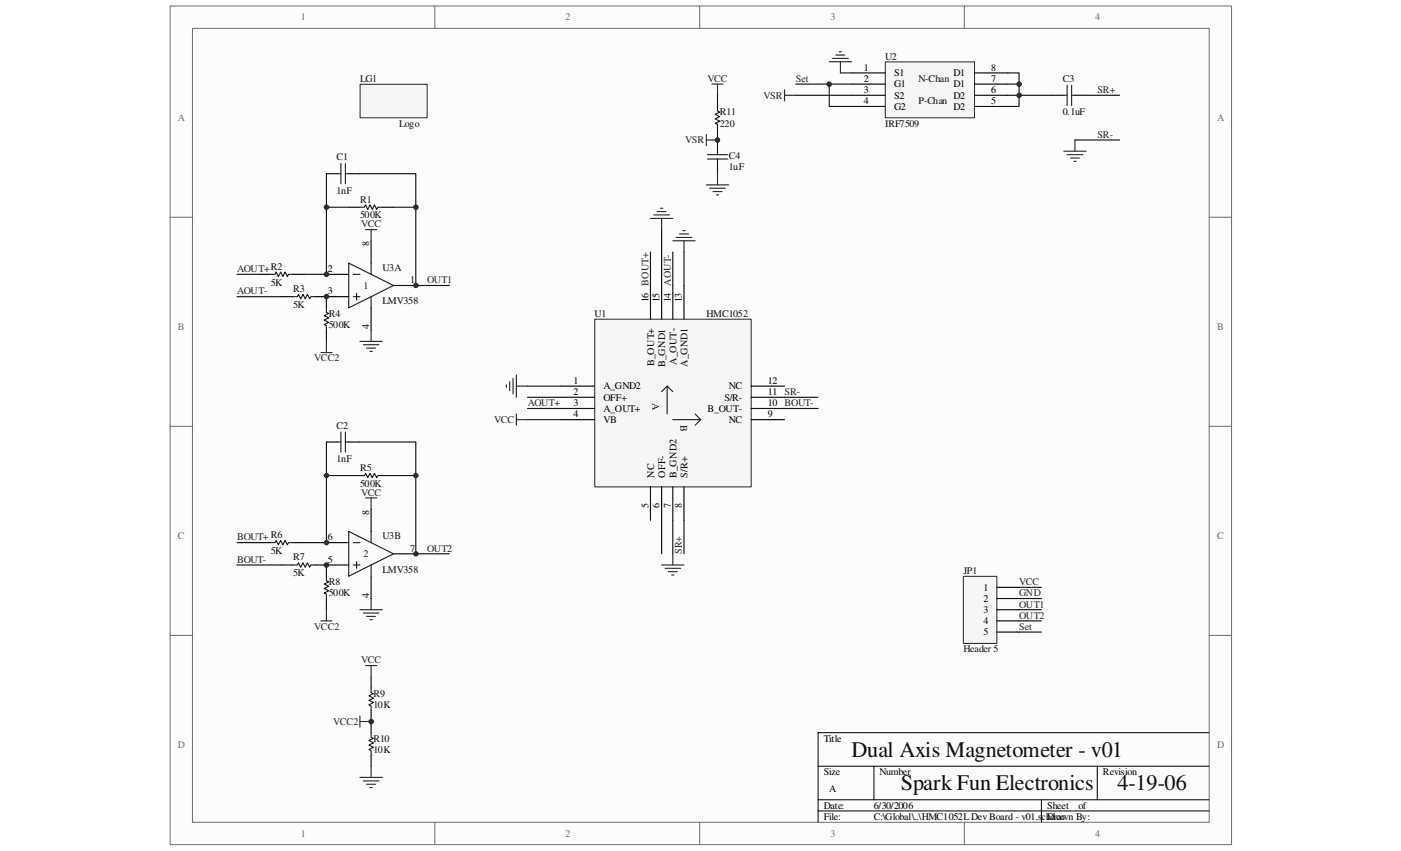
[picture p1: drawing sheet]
<svg xmlns="http://www.w3.org/2000/svg" width="356mm" height="216mm" viewBox="0 0 356 216" stroke-linecap="round" stroke-linejoin="round" font-family="sans-serif">
<path d="M43.2 1.6h269.4v212.7h-269.4z" fill="#fcfcfc"/>
<path d="M43.2 1.5h269.4v212.8h-269.4z" fill="none" stroke="#6e6e6e" stroke-width=".25"/>
<path d="M48.9 7.2h258v201.4h-258z" fill="#fcfcfc"/>
<g fill="none" stroke="#6e6e6e" stroke-width=".25">
<path d="M48.9 7.2h258v201.4h-258zM110.4 1.5v5.7M177.6 1.5v5.7M244.8 1.5v5.7M43.2 55.1h5.7M306.9 55.1h5.6M43.2 108.2h5.7M306.9 108.2h5.6M43.2 161.2h5.7M306.9 161.2h5.6M110.4 208.6v5.7M177.6 208.6v5.7"/>
<path d="M244.8 208.6v5.7"/>
</g>
<path d="M207.6 194.4h99.3M221.8 194.4v8.5M278.5 194.4v8.5M306.9 185.9h-99.3v22.7M207.6 202.9h99.3M207.6 205.7h99.3M264.3 202.9v5.7" fill="none" stroke="#000" stroke-width=".25"/>
<path d="M173.6 132v8.5M258.7 149h5.6M258.7 151.8h5.6M258.7 154.7h5.6M258.7 157.5h5.6M258.7 160.4h5.6" fill="none" stroke="#0e0e0e" stroke-width=".28"/>
<path d="M91.4 21.4h17v8.5h-17z" fill="#f6f6f6"/>
<path d="M91.4 21.4h17v8.5h-17z" fill="none" stroke="#252525" stroke-width=".25"/>
<path d="M151 81h39.7v42.5h-39.7z" fill="#f6f6f6"/>
<path d="M151 81h39.7v42.5h-39.7z" fill="none" stroke="#252525" stroke-width=".25"/>
<g fill="none" stroke="#000" stroke-width=".28">
<path d="M165.1 72.4v8.5M167.9 72.4v8.5M170.8 72.4v8.5M173.6 72.4v8.5M142.4 98h8.5M190.6 98h8.5M142.4 106.5h8.5M142.4 103.6h8.5M142.4 100.8h8.5M190.6 106.5h8.5M190.6 103.6h8.5M190.6 100.8h8.5"/>
<path d="M165.1 123.5v8.5M167.9 123.5v8.5M170.8 123.5v8.5M173.6 123.5v8.5"/>
</g>
<path d="M169.3 98v7M169.3 98l1.5 1.4M169.3 98l-1.4 1.4M170.8 106.5h7M176.4 105l1.4 1.5M177.8 106.5l-1.4 1.4" fill="none" stroke="#1b1b1b" stroke-width=".28"/>
<path d="M165.1 63.9v8.5M170.8 63.9v8.5M173.6 63.9v8.5M133.9 98h8.5M133.9 106.5h8.5M133.9 103.6h8.5M133.9 100.8h8.5M199.1 103.6h8.5M199.1 100.8h8.5M167.9 132v8.5M170.8 132v8.5" fill="none" stroke="#0e0e0e" stroke-width=".28"/>
<path d="M224.7 15.7h22.7v14.2h-22.7z" fill="#f6f6f6"/>
<path d="M224.7 15.7h22.7v14.2h-22.7z" fill="none" stroke="#252525" stroke-width=".25"/>
<g fill="none" stroke="#000" stroke-width=".28">
<path d="M216.2 18.5h8.5M247.3 18.5h8.5M216.2 21.3h8.5M216.2 24.2h8.5M216.2 27h8.5M247.3 21.3h8.5M247.3 24.2h8.5M247.3 27h8.5M82.8 44.1h2.9M88.5 52.6h2.9M88.5 44.1h2.9M97 52.6h2.9"/>
<path d="M65.8 69.6h2.9M71.5 75.3h2.8M74.3 69.6h2.9M80 75.3h2.8v2.8M82.8 83.8v2.8"/>
</g>
<path d="M85.7 44.1h.8M86.5 41.5v5.1M87.7 44.1h.8M87.7 41.5v5.1M91.4 52.6h1.1l.3-.6 .5 1.1 .6-1.1 .6 1.1 .5-1.1 .6 1.1 .3-.5h1.1M68.7 69.6h1.1l.3-.6 .6 1.1 .5-1.1 .6 1.1 .5-1.1 .6 1.1 .3-.5h1.1M74.3 75.3h1.2l.3-.6 .5 1.1 .6-1.1 .6 1.1 .5-1.1 .6 1.1 .3-.5h1.1M82.8 78.1v1.1l.6 .3-1.1 .6 1.1 .5-1.1 .6 1.1 .6-1.1 .5 .5 .3v1.2" fill="none" stroke="#1b1b1b" stroke-width=".28"/>
<path d="M82.8 44.1v25.5M82.8 52.6h5.7M91.4 44.1h14.1v28.3M99.9 52.6h5.6" fill="none" stroke="#0e0e0e" stroke-width=".28"/>
<path d="M92.8 58.3h2.8M94.2 58.3v2.8M81.4 89.5h2.9M82.8 86.6v2.9M91.4 86.6h5.6M92.2 87.5h4M93 88.3h2.3M93.9 89.2h.6M94.2 83.8v2.8" fill="none" stroke="#252525" stroke-width=".28"/>
<circle cx="82.9" cy="52.6" r=".57" fill="#252525"/>
<circle cx="82.9" cy="52.6" r=".57" fill="none" stroke="#252525" stroke-width=".25"/>
<circle cx="105.6" cy="52.6" r=".57" fill="#252525"/>
<circle cx="105.6" cy="52.6" r=".57" fill="none" stroke="#252525" stroke-width=".25"/>
<path d="M60.2 69.6h5.6M60.2 75.3h11.3M77.2 69.6h5.6M105.5 72.4h8.5M82.8 112.1v25.6h-5.6M91.4 112.1h14.1v28.4h8.5M60.2 137.7h5.6M82.8 120.7h5.7M99.9 120.7h5.6M60.2 143.3h11.3" fill="none" stroke="#0e0e0e" stroke-width=".28"/>
<path d="M82.8 112.1h2.9M88.5 112.1h2.9M65.8 137.7h2.9M74.3 137.7h2.9M88.5 120.7h2.9M97 120.7h2.9M71.5 143.3h2.8M80 143.3h2.8v2.9M82.8 151.8v2.9" fill="none" stroke="#000" stroke-width=".28"/>
<path d="M85.7 112.1h.8M86.5 109.6v5.1M87.7 112.1h.8M87.7 109.6v5.1M68.7 137.7h1.1l.3-.6 .6 1.1 .5-1.1 .6 1.1 .5-1.1 .6 1.1 .3-.5h1.1M91.4 120.7h1.1l.3-.6 .5 1.1 .6-1.1 .6 1.1 .5-1.1 .6 1.1 .3-.5h1.1M74.3 143.3h1.2l.3-.5 .5 1.1 .6-1.1 .6 1.1 .5-1.1 .6 1.1 .3-.6h1.1M82.8 146.2v1.1l.6 .3-1.1 .6 1.1 .5-1.1 .6 1.1 .6-1.1 .6 .5 .2v1.1" fill="none" stroke="#1b1b1b" stroke-width=".28"/>
<path d="M92.8 126.3h2.8M94.2 126.3v2.9M81.4 157.5h2.9M82.8 154.7v2.8M91.4 154.7h5.6M92.2 155.5h4M93 156.4h2.3M93.9 157.2h.6M94.2 151.8v2.9" fill="none" stroke="#252525" stroke-width=".28"/>
<circle cx="82.9" cy="120.6" r=".56" fill="#252525"/>
<circle cx="82.9" cy="120.6" r=".56" fill="none" stroke="#252525" stroke-width=".25"/>
<circle cx="105.6" cy="120.6" r=".56" fill="#252525"/>
<circle cx="105.6" cy="120.6" r=".56" fill="none" stroke="#252525" stroke-width=".25"/>
<path d="M180.7 21.3h2.8M182.1 21.3v2.9M92.8 168.9h2.8M94.2 168.9v2.8M91.4 181.7v2.8M91.4 183h2.8M91.4 197.2h5.6M92.2 198.1h4M93 199h2.3M93.9 199.8h.6M94.2 194.4v2.8" fill="none" stroke="#252525" stroke-width=".28"/>
<path d="M182.1 35.5v2.9M267.2 24.2h2.8M272.8 24.2h2.9M182.1 41.2v2.9M94.2 171.7v2.8M94.2 180.2v5.7M94.2 191.6v2.8" fill="none" stroke="#000" stroke-width=".28"/>
<path d="M179.6 39.2h5.1M182.1 38.4v.8M270 24.2h.8M270.8 21.6v5.2M272 24.2h.8M272 21.6v5.2M179.6 40.3h5.1M182.1 40.3v.9M94.2 174.5v1.2l.6 .3-1.2 .5 1.2 .6-1.2 .6 1.2 .5-1.2 .6 .6 .3v1.1M94.2 185.9v1.1l.6 .3-1.2 .6 1.2 .6-1.2 .5 1.2 .6-1.2 .6 .6 .3v1.1" fill="none" stroke="#1b1b1b" stroke-width=".28"/>
<path d="M213.3 18.5h2.9M202 21.3h8.5M216.2 21.3h-5.7v5.7h5.7M255.8 24.2h11.4M258.7 24.2v2.8h-2.9M275.7 24.2h8.5" fill="none" stroke="#0e0e0e" stroke-width=".28"/>
<circle cx="94.2" cy="183.1" r=".57" fill="#252525"/>
<circle cx="94.2" cy="183.1" r=".57" fill="none" stroke="#252525" stroke-width=".25"/>
<path d="M182.1 24.2v2.8M182.1 32.7v2.8M82.8 75.3h5.7M82.8 69.6h5.7M94.2 61.1v5.7M94.2 78.1v5.7M99.9 72.4h5.6" fill="none" stroke="#000" stroke-width=".28"/>
<path d="M182.1 27v1.2l.6 .2-1.2 .6 1.2 .6-1.2 .5 1.2 .6-1.2 .6 .6 .3v1.1M88.5 66.8l11.4 5.6-11.4 5.7zM89.7 75.3h1.7M89.7 69.6h1.7M90.5 74.4v1.7M94.2 66.8v2.8M94.2 75.3v2.8" fill="none" stroke="#1b1b1b" stroke-width=".28"/>
<circle cx="105.6" cy="72.4" r=".57" fill="#252525"/>
<circle cx="105.6" cy="72.4" r=".57" fill="none" stroke="#252525" stroke-width=".25"/>
<circle cx="82.9" cy="75.2" r=".57" fill="#252525"/>
<circle cx="82.9" cy="75.2" r=".57" fill="none" stroke="#252525" stroke-width=".25"/>
<circle cx="82.9" cy="69.6" r=".57" fill="#252525"/>
<circle cx="82.9" cy="69.6" r=".57" fill="none" stroke="#252525" stroke-width=".25"/>
<path d="M82.8 137.7h5.7M94.2 129.2v5.6M82.8 143.3h5.7M94.2 146.2v5.6M99.9 140.5h5.6" fill="none" stroke="#000" stroke-width=".28"/>
<path d="M88.5 134.8l11.4 5.7-11.4 5.7zM89.7 137.7h1.7M94.2 134.8v2.9M89.7 143.3h1.7M90.5 142.5v1.7M94.2 143.3v2.9" fill="none" stroke="#1b1b1b" stroke-width=".28"/>
<circle cx="105.6" cy="140.5" r=".56" fill="#252525"/>
<circle cx="105.6" cy="140.5" r=".56" fill="none" stroke="#252525" stroke-width=".25"/>
<circle cx="82.9" cy="143.4" r=".57" fill="#252525"/>
<circle cx="82.9" cy="143.4" r=".57" fill="none" stroke="#252525" stroke-width=".25"/>
<circle cx="82.9" cy="137.7" r=".56" fill="#252525"/>
<circle cx="82.9" cy="137.7" r=".56" fill="none" stroke="#252525" stroke-width=".25"/>
<path d="M255.8 18.5h2.9v2.8h-2.9M202 24.2h14.2M258.7 21.3v2.9M272.8 35.5h11.4M167.9 58.3v14.1" fill="none" stroke="#0e0e0e" stroke-width=".28"/>
<g fill="none" stroke="#252525" stroke-width=".28">
<path d="M210.5 15.7h5.7M211.3 14.8h4M212.2 14h2.2M213 13.1h.6M213.3 15.7v2.8M179.3 34.1v2.9M179.3 35.5h2.8M199.1 22.8v2.8M199.1 24.2h2.9M165.1 55.4h5.7M165.9 54.5h4M166.8 53.7h2.3"/>
<path d="M167.6 52.8h.6M167.9 55.4v2.9M172.5 59.4h2.3M173.3 58.5h.6M179.3 46.9h5.7M180.1 47.8h4M181 48.6h2.3M181.8 49.4h.6M182.1 44.1v2.8M170.8 61.1h5.6M171.6 60.2h4M173.6 61.1v2.8"/>
<path d="M128.5 97.7v.6M129.4 96.8v2.3M130.2 96v3.9M131.1 95.1v5.7M131.1 98h2.8M131.1 105v2.9M131.1 106.5h2.8M167.9 143.3h5.7M168.8 144.2h4M169.6 145h2.3M170.5 145.9h.6M170.8 140.5v2.8"/>
</g>
<circle cx="258.7" cy="24.2" r=".57" fill="#252525"/>
<circle cx="258.7" cy="24.2" r=".57" fill="none" stroke="#252525" stroke-width=".25"/>
<circle cx="210.5" cy="21.4" r=".57" fill="#252525"/>
<circle cx="210.5" cy="21.4" r=".57" fill="none" stroke="#252525" stroke-width=".25"/>
<circle cx="258.7" cy="21.4" r=".57" fill="#252525"/>
<circle cx="258.7" cy="21.4" r=".57" fill="none" stroke="#252525" stroke-width=".25"/>
<circle cx="182.1" cy="35.5" r=".57" fill="#252525"/>
<circle cx="182.1" cy="35.5" r=".57" fill="none" stroke="#252525" stroke-width=".25"/>
<path d="M270 38.4h5.7M270.8 39.2h4M272.8 35.5v2.9M271.7 40.1h2.3M272.6 40.9h.5" fill="none" stroke="#252525" stroke-width=".28"/>
<path d="M244.6 146.3h8.4v16.9h-8.4z" fill="#f6f6f6"/>
<path d="M244.5 146.2h8.5v17h-8.5z" fill="none" stroke="#252525" stroke-width=".25"/>
<path d="M253 149h5.7M253 151.8h5.7M253 154.7h5.7M253 157.5h5.7M253 160.4h5.7" fill="none" stroke="#000" stroke-width=".28"/>
<g font-size="5.6" fill="#0e0e0e">
<text x="216.2" y="192">Dual Axis Magnetometer - v01</text>
<text x="228.6" y="200.5">Spark Fun Electronics</text>
<text x="283.6" y="200.5">4-19-06</text>
</g>
<g font-size="2.6" fill="#706f64">
<text x="76.4" y="5.2">1</text>
<text x="143.6" y="5.2">2</text>
<text x="210.8" y="5.2">3</text>
<text x="278" y="5.2">4</text>
<text x="45.2" y="30.7">A</text>
<text x="308.9" y="30.7">A</text>
<text x="45.2" y="83.8">B</text>
<text x="308.9" y="83.8">B</text>
<text x="45.2" y="136.8">C</text>
<text x="308.9" y="136.8">C</text>
<text x="45.2" y="189.9">D</text>
<text x="308.9" y="189.9">D</text>
<text x="76.4" y="212.3">1</text>
<text x="143.6" y="212.3">2</text>
<text x="210.8" y="212.3">3</text>
<text x="278" y="212.3">4</text>
</g>
<g font-size="2.6">
<text x="219.3" y="17.9">1</text>
<text x="251.6" y="17.9">8</text>
<text x="219.3" y="23.6">3</text>
<text x="219.3" y="20.8">2</text>
<text x="226.9" y="19.3">S1</text>
<text x="226.9" y="22.2">G1</text>
<text x="242" y="19.3">D1</text>
<text x="242" y="22.2">D1</text>
<text x="251.6" y="20.8">7</text>
<text x="251.6" y="23.6">6</text>
<text x="219.3" y="26.5">4</text>
<text x="226.9" y="25">S2</text>
<text x="226.9" y="27.9">G2</text>
<text x="242" y="25">D2</text>
<text x="242" y="27.9">D2</text>
<text x="251.6" y="26.5">5</text>
<text x="93.7" y="62.5" transform="rotate(-90 93.7 62.5)">8</text>
<text x="83.2" y="69">2</text>
<text x="104.1" y="71.8">1</text>
<text x="83.2" y="74.7">3</text>
<text x="164.6" y="76.7" transform="rotate(-90 164.6 76.7)">16</text>
<text x="167.4" y="76.7" transform="rotate(-90 167.4 76.7)">15</text>
<text x="170.3" y="76.7" transform="rotate(-90 170.3 76.7)">14</text>
<text x="173.1" y="76.7" transform="rotate(-90 173.1 76.7)">13</text>
<text x="93.7" y="83.5" transform="rotate(-90 93.7 83.5)">4</text>
<text x="166" y="92.9" transform="rotate(-90 166 92.9)">B_OUT+</text>
<text x="168.9" y="93.1" transform="rotate(-90 168.9 93.1)">B_GND1</text>
<text x="171.7" y="92.6" transform="rotate(-90 171.7 92.6)">A_OUT-</text>
<text x="174.5" y="93.1" transform="rotate(-90 174.5 93.1)">A_GND1</text>
<text x="145.5" y="100.2">2</text>
<text x="145.5" y="97.4">1</text>
<text x="153.2" y="98.8">A_GND2</text>
<text x="153.2" y="101.6">OFF+</text>
<text x="183.9" y="101.6">S/R-</text>
<text x="185" y="98.8">NC</text>
<text x="194.9" y="100.2">11</text>
<text x="194.9" y="97.4">12</text>
<text x="145.5" y="103">3</text>
<text x="145.5" y="105.9">4</text>
<text x="153.2" y="107.3">VB</text>
<text x="153.2" y="104.5">A_OUT+</text>
<text x="179.6" y="104.5">B_OUT-</text>
<text x="185" y="107.3">NC</text>
<text x="194.9" y="105.9">9</text>
<text x="194.9" y="103">10</text>
<text x="166" y="121.2" transform="rotate(-90 166 121.2)">NC</text>
<text x="168.9" y="121.2" transform="rotate(-90 168.9 121.2)">OFF-</text>
<text x="171.7" y="121.2" transform="rotate(-90 171.7 121.2)">B_GND2</text>
<text x="174.5" y="121.2" transform="rotate(-90 174.5 121.2)">S/R+</text>
<text x="93.7" y="130.6" transform="rotate(-90 93.7 130.6)">8</text>
<text x="164.6" y="128.9" transform="rotate(-90 164.6 128.9)">5</text>
<text x="167.4" y="128.9" transform="rotate(-90 167.4 128.9)">6</text>
<text x="170.3" y="128.9" transform="rotate(-90 170.3 128.9)">7</text>
<text x="173.1" y="128.9" transform="rotate(-90 173.1 128.9)">8</text>
<text x="83.2" y="137.1">6</text>
<text x="83.2" y="142.8">5</text>
<text x="104.1" y="140">7</text>
<text x="249.6" y="149.9">1</text>
<text x="93.7" y="151.6" transform="rotate(-90 93.7 151.6)">4</text>
<text x="249.6" y="152.7">2</text>
<text x="249.6" y="155.5">3</text>
<text x="249.6" y="158.4">4</text>
<text x="249.6" y="161.2">5</text>
<text x="209.1" y="188.2">Title</text>
<text x="209.1" y="196.7">Size</text>
<text x="223.3" y="196.7">Number</text>
<text x="280" y="196.7">Revision</text>
<text x="210.5" y="200.9">A</text>
<text x="209.1" y="205.2">Date:</text>
<text x="209.1" y="208">File:</text>
<text x="221.8" y="205.2">6/30/2006</text>
<text x="221.8" y="208">C:\Global\..\HMC1052LDevBoard - v01.s</text>
<text x="264.4" y="208">chDdroacwn By:</text>
<text x="265.8" y="205.2">Sheet</text>
<text x="273.7" y="205.2">of</text>
</g>
<g font-size="2.6" fill="#0e0e0e">
<text x="224.7" y="15.1">U2</text>
<text x="91.4" y="20.8">LG1</text>
<text x="233.2" y="20.8">N-Chan</text>
<text x="269.7" y="20.8">C3</text>
<text x="182.7" y="29.3">R11</text>
<text x="233.2" y="26.5">P-Chan</text>
<text x="269.7" y="29.3">0.1uF</text>
<text x="101.3" y="32.1">Logo</text>
<text x="182.7" y="32.1">220</text>
<text x="224.7" y="32.1">IRF7509</text>
<text x="85.4" y="40.6">C1</text>
<text x="185" y="40.3">C4</text>
<text x="185" y="43.2">1uF</text>
<text x="85.4" y="49.1">1nF</text>
<text x="91.4" y="51.4">R1</text>
<text x="91.4" y="55.4">500K</text>
<text x="97.1" y="68.7">U3A</text>
<text x="68.7" y="72.4">5K</text>
<text x="74.4" y="74.1">R3</text>
<text x="97.1" y="77.2">LMV358</text>
<text x="74.4" y="78.1">5K</text>
<text x="83.4" y="80.3">R4</text>
<text x="83.4" y="83.2">500K</text>
<text x="150.9" y="80.3">U1</text>
<text x="179.3" y="80.3">HMC1052</text>
<text x="165.6" y="102.2" transform="rotate(90 165.6 102.2)">A</text>
<text x="172.7" y="107.9" transform="rotate(90 172.7 107.9)">B</text>
<text x="85.4" y="108.7">C2</text>
<text x="85.4" y="117.2">1nF</text>
<text x="91.4" y="119.5">R5</text>
<text x="91.4" y="123.5">500K</text>
<text x="97.1" y="136.8">U3B</text>
<text x="68.7" y="140.5">5K</text>
<text x="74.4" y="142.2">R7</text>
<text x="74.4" y="146.2">5K</text>
<text x="83.4" y="148.5">R8</text>
<text x="97.1" y="145.3">LMV358</text>
<text x="244.5" y="145.6">JP1</text>
<text x="83.4" y="151.3">500K</text>
<text x="244.5" y="165.5">Header 5</text>
<text x="94.8" y="179.7">10K</text>
<text x="94.8" y="176.8">R9</text>
<text x="94.8" y="191">10K</text>
<text x="94.8" y="188.2">R10</text>
</g>
<g font-size="2.6" fill="#252525">
<text x="179.6" y="20.8">VCC</text>
<text x="202" y="20.8">Set</text>
<text x="278.6" y="23.6">SR+</text>
<text x="193.8" y="25">VSR</text>
<text x="278.6" y="35">SR-</text>
<text x="173.9" y="36.4">VSR</text>
<text x="91.7" y="57.7">VCC</text>
<text x="60.2" y="69">AOUT+R2</text>
<text x="108.4" y="71.8">OUT1</text>
<text x="60.2" y="74.7">AOUT-</text>
<text x="164.6" y="72.4" transform="rotate(-90 164.6 72.4)">BOUT+</text>
<text x="170.3" y="72.4" transform="rotate(-90 170.3 72.4)">AOUT-</text>
<text x="79.8" y="91.7">VCC2</text>
<text x="199.1" y="100.2">SR-</text>
<text x="125.4" y="107.3">VCC</text>
<text x="133.9" y="103">AOUT+</text>
<text x="199.1" y="103">BOUT-</text>
<text x="91.7" y="125.7">VCC</text>
<text x="60.2" y="137.1">BOUT+ R6</text>
<text x="60.2" y="142.8">BOUT-</text>
<text x="108.4" y="140">OUT2</text>
<text x="173.1" y="140.5" transform="rotate(-90 173.1 140.5)">SR+</text>
<text x="258.7" y="148.5">VCC</text>
<text x="258.7" y="154.1">OUT1</text>
<text x="258.7" y="151.3">GND</text>
<text x="79.8" y="159.8">VCC2</text>
<text x="258.7" y="159.8">Set</text>
<text x="258.7" y="157">OUT2</text>
<text x="91.7" y="168.3">VCC</text>
<text x="84.6" y="183.9">VCC2</text>
</g>
<g font-size="2.6" fill="#1b1b1b">
<text x="92.2" y="73.3">1</text>
<text x="92.2" y="141.4">2</text>
</g>
</svg>
